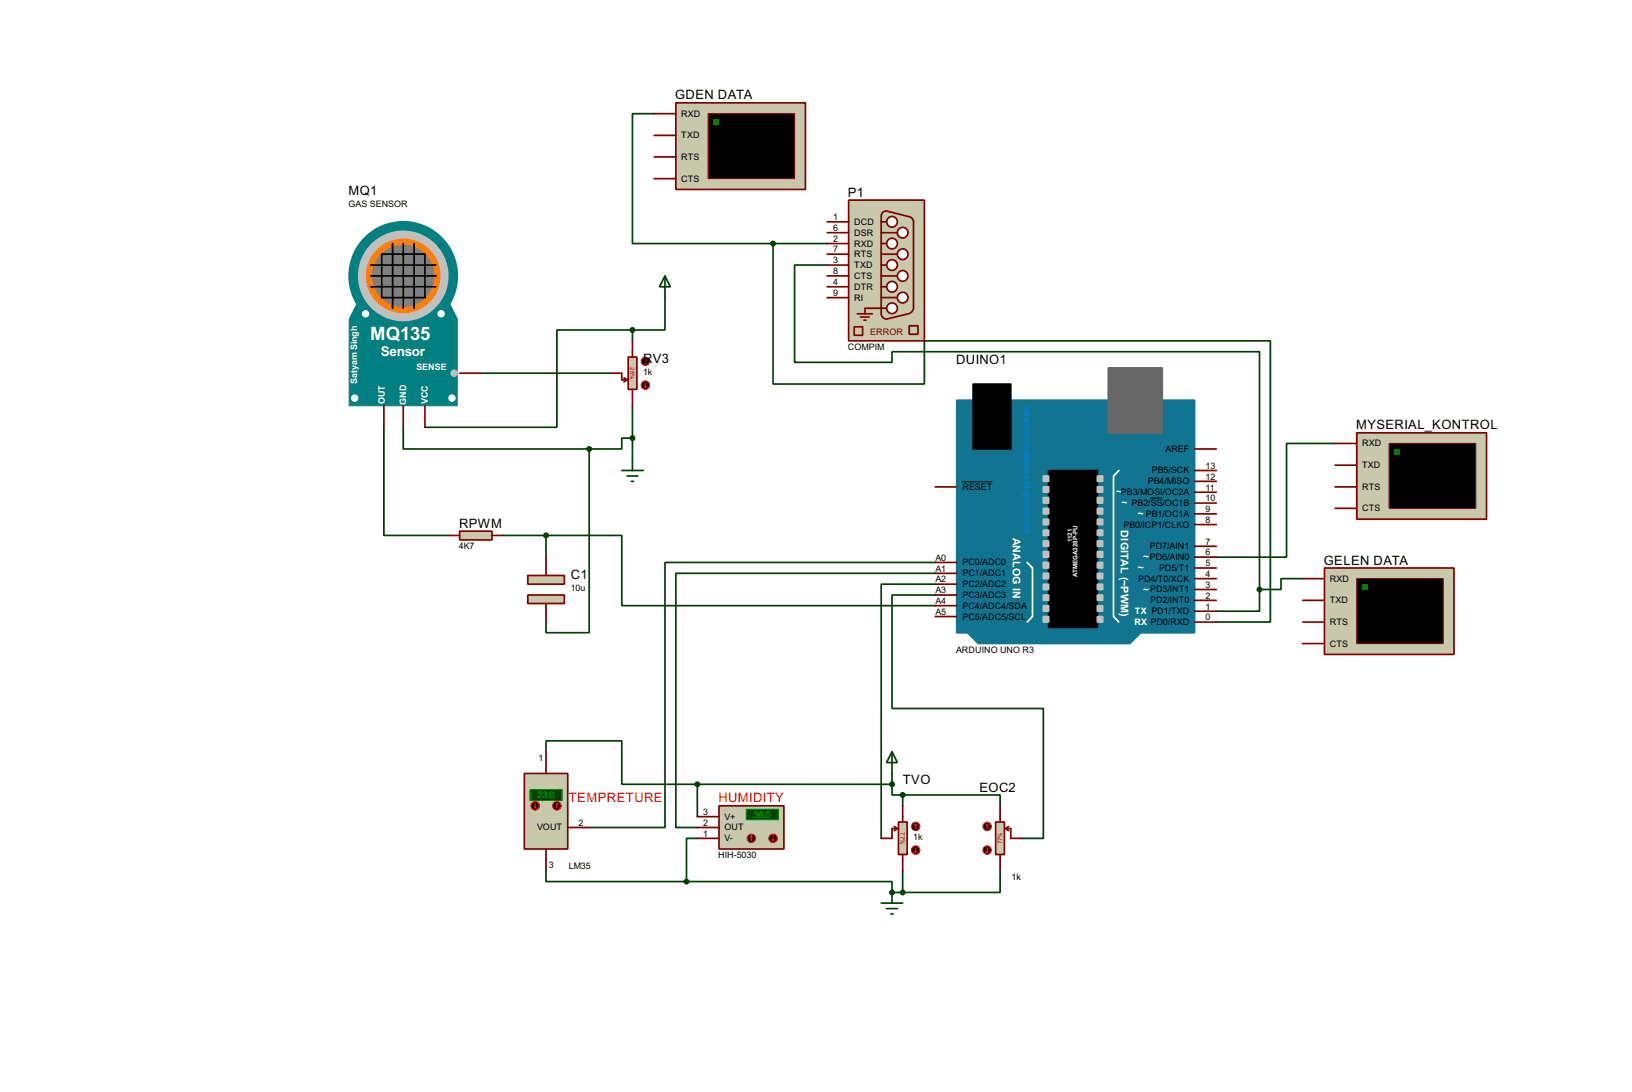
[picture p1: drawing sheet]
<svg xmlns="http://www.w3.org/2000/svg" width="383mm" height="256mm" viewBox="0 0 383 256" stroke-linecap="round" stroke-linejoin="round" font-family="sans-serif">
<g fill="none" stroke="#004000" stroke-width=".4">
<path d="M219.8 139.8h-10.2v26.6h35.6v30.5h-5.1M219.8 137.2h-12.7v59.7M219.8 134.7h-61v59.7h5.1M219.8 132.1h-63.5v62.3h-17.8M128.3 176.6v-2.6h17.8v10.2h17.8M163.9 184.2v7.6M163.9 184.2h45.7M209.6 184.2v2.5h2.5M209.6 181.7v2.5M212.1 186.7h22.9v2.6M212.1 186.7v2.6M209.6 209.6h2.5"/>
<path d="M212.1 204.5v5.1M235 204.5v5.1h-22.9"/>
</g>
<circle cx="209.6" cy="209.6" r=".2" fill="#004000"/>
<g fill="none" stroke="#004000" stroke-width=".4">
<path d="M153.7 26.7h-5.1v30.5h33.1M181.7 57.2v33h35.5v-10.1h81.3v66h-12.7M181.7 57.2h12.7M148.6 77.5h-17.7v22.9h-31M148.6 77.5v2.6M156.3 69.9v7.6h-7.7M194.4 62.3h-7.7v22.8h22.9v-2.5h86.4v55.9M113.1 87.7h30.5M148.6 95.3v12.7M90.2 100.4v25.4h15.3M94.8 100.4v5.1h43.7M138.5 105.5v43.1h-10.2v-2.5"/>
<path d="M148.6 102.9h-2.5v2.6h-7.6M313.7 104.2h-11.4v26.7h-16.5M118.2 125.8h10.1M128.3 125.8h17.8v16.5h73.7M128.3 125.8v5.1M296 138.5v5.1h-10.2M306.1 135.9h-5.1v2.6h-5M163.9 196.9h-2.6v10.2M128.3 204.5v2.6h33M161.3 207.1h48.3v2.5"/>
</g>
<path d="M227.4 148.6h40.6l-2.5 2.6h-35.6z" fill-rule="evenodd" fill="#117491" stroke="#117491" stroke-width=".4"/>
<path d="M224.8 94h55.9v54.6h-55.9z" fill="#117491" stroke="#117491" stroke-width=".4"/>
<path d="M260.4 86.4h12.7v15.3h-12.7z" fill="#686767" stroke="#686767" stroke-width=".4"/>
<path d="M228.7 90.2h8.8v15.3h-8.8zM246.4 110.5h11.5v36.9h-11.5z" fill="#000" stroke="#000" stroke-width=".4"/>
<path d="M262.9 110.5l-1.2 1.3v33l1.2 1.3M241.4 132.1l1.2 1.3v11.4l-1.2 1.3" fill="none" stroke="#fff" stroke-width=".4"/>
<g fill="#c0c0c0" stroke="#c0c0c0" stroke-width=".4">
<path d="M257.9 111.8h1.2v1.3h-1.2z"/>
<path d="M257.9 114.4h1.2v1.2h-1.2z"/>
<path d="M257.9 116.9h1.2v1.3h-1.2z"/>
<path d="M257.9 119.4h1.2v1.3h-1.2z"/>
<path d="M257.9 122h1.2v1.2h-1.2z"/>
<path d="M257.9 124.5h1.2v1.3h-1.2z"/>
<path d="M257.9 127.1h1.2v1.2h-1.2z"/>
<path d="M257.9 129.6h1.2v1.3h-1.2z"/>
<path d="M257.9 132.1h1.2v1.3h-1.2z"/>
<path d="M257.9 134.7h1.2v1.2h-1.2z"/>
<path d="M257.9 137.2h1.2v1.3h-1.2z"/>
<path d="M257.9 139.8h1.2v1.2h-1.2z"/>
<path d="M257.9 142.3h1.2v1.3h-1.2z"/>
<path d="M257.9 144.8h1.2v1.3h-1.2z"/>
<path d="M245.2 111.8h1.2v1.3h-1.2z"/>
<path d="M245.2 114.4h1.2v1.2h-1.2z"/>
<path d="M245.2 116.9h1.2v1.3h-1.2z"/>
<path d="M245.2 119.4h1.2v1.3h-1.2z"/>
<path d="M245.2 122h1.2v1.2h-1.2z"/>
<path d="M245.2 124.5h1.2v1.3h-1.2z"/>
<path d="M245.2 127.1h1.2v1.2h-1.2z"/>
<path d="M245.2 129.6h1.2v1.3h-1.2z"/>
<path d="M245.2 132.1h1.2v1.3h-1.2z"/>
<path d="M245.2 134.7h1.2v1.2h-1.2z"/>
<path d="M245.2 137.2h1.2v1.3h-1.2z"/>
<path d="M245.2 139.8h1.2v1.2h-1.2z"/>
<path d="M245.2 142.3h1.2v1.3h-1.2z"/>
<path d="M245.2 144.8h1.2v1.3h-1.2z"/>
</g>
<g fill="none" stroke="#800000" stroke-width=".4">
<path d="M219.8 114.4h5M280.7 118.2h5.1M280.7 115.6h5.1M280.7 113.1h5.1M280.7 110.5h5.1M280.7 105.5h5.1M219.8 139.8h5M219.8 137.2h5M219.8 134.7h5M219.8 132.1h5M280.7 138.5h5.1M280.7 135.9h5.1"/>
<path d="M280.7 133.4h5.1M280.7 130.9h5.1M280.7 128.3h5.1M280.7 123.2h5.1M280.7 120.7h5.1M219.8 144.8h5M219.8 142.3h5M280.7 146.1h5.1M280.7 143.6h5.1M280.7 141h5.1"/>
</g>
<path d="M226.1 113.2h7.1M270.4 117h2.8" fill="none" stroke="#000" stroke-width=".23"/>
<path d="M234 193.1h2v7.6h-2z" fill="#c8c8aa" stroke="#800000" stroke-width=".4"/>
<path d="M235 189.3v3.8M236.3 194.6l.7 .5M236.3 194.6h1.2v2.3h2.6M237 194.1l-.7 .5M235 200.7v3.8" fill="none" stroke="#800000" stroke-width=".4"/>
<circle cx="231.9" cy="194.1" r="1" fill="#400000" stroke="#f00" stroke-width=".23"/>
<path d="M232 193.6l-.3 .3M232 193.6l.2 .3M232 193.6v1" fill="none" stroke="#f00" stroke-width=".23"/>
<circle cx="231.9" cy="199.7" r="1" fill="#400000" stroke="#f00" stroke-width=".23"/>
<path d="M231.7 200l.3 .2M232 199.2v1M232.2 200l-.2 .2" fill="none" stroke="#f00" stroke-width=".23"/>
<path d="M209.6 176.6l1.3 2.5h-2.6zM209.6 176.6v5.1M207.1 212.1h5M208.3 213.4h2.6M209.4 214.7h.5M209.6 209.6v2.5" fill="none" stroke="#004000" stroke-width=".4"/>
<path d="M211.1 193.1h2.1v7.6h-2.1z" fill="#c8c8aa" stroke="#800000" stroke-width=".4"/>
<path d="M210.1 194.1l.8 .5M210.9 194.6l-.8 .5M210.9 194.6h-1.3v2.3h-2.5M212.1 189.3v3.8M212.1 200.7v3.8" fill="none" stroke="#800000" stroke-width=".4"/>
<circle cx="215.1" cy="194.1" r="1" fill="#400000" stroke="#f00" stroke-width=".23"/>
<path d="M215.2 193.6l.2 .3M215.2 193.6l-.3 .3M215.2 193.6v1" fill="none" stroke="#f00" stroke-width=".23"/>
<circle cx="215.1" cy="199.7" r="1" fill="#400000" stroke="#f00" stroke-width=".23"/>
<path d="M214.9 200l.3 .2M215.2 199.2v1M215.4 200l-.2 .2" fill="none" stroke="#f00" stroke-width=".23"/>
<g fill="#004000" stroke="#004000" stroke-width=".4">
<circle cx="212.1" cy="209.6" r=".5"/>
<circle cx="212.1" cy="186.7" r=".5"/>
</g>
<path d="M169 189.3h15.2v10.1h-15.2z" fill="#c8c8aa" stroke="#800000" stroke-width=".4"/>
<path d="M175.3 190h7.6v2.6h-7.6z" fill="#004000" stroke="#0f0" stroke-width=".23"/>
<path d="M163.9 194.4h5.1M163.9 191.8h5.1M163.9 196.9h5.1" fill="none" stroke="#800000" stroke-width=".4"/>
<circle cx="176.5" cy="196.9" r="1" fill="#400000" stroke="#f00" stroke-width=".23"/>
<path d="M176.6 196.4l-.3 .3M176.6 196.4l.2 .3M176.6 196.4v1" fill="none" stroke="#f00" stroke-width=".23"/>
<circle cx="181.6" cy="196.9" r="1" fill="#400000" stroke="#f00" stroke-width=".23"/>
<path d="M181.4 197.2l.3 .2M181.7 196.4v1M181.9 197.2l-.2 .2" fill="none" stroke="#f00" stroke-width=".23"/>
<path d="M123.2 181.7h10.2v17.7h-10.2z" fill="#c8c8aa" stroke="#800000" stroke-width=".4"/>
<path d="M124.5 185.5h7.6v2.5h-7.6z" fill="#004000" stroke="#0f0" stroke-width=".23"/>
<path d="M128.3 176.6v5.1M128.3 199.4v5.1M133.4 194.4h5.1" fill="none" stroke="#800000" stroke-width=".4"/>
<circle cx="130.8" cy="189.3" r="1" fill="#400000" stroke="#f00" stroke-width=".23"/>
<path d="M130.9 188.8l-.3 .2M130.9 188.8l.2 .2M130.9 188.8v1" fill="none" stroke="#f00" stroke-width=".23"/>
<circle cx="125.7" cy="189.3" r="1" fill="#400000" stroke="#f00" stroke-width=".23"/>
<path d="M125.5 189.5l.3 .3M125.8 188.8v1M126 189.5l-.2 .3" fill="none" stroke="#f00" stroke-width=".23"/>
<g fill="#004000" stroke="#004000" stroke-width=".4">
<circle cx="209.6" cy="184.2" r=".5"/>
<circle cx="163.8" cy="184.2" r=".5"/>
<circle cx="209.6" cy="209.6" r=".5"/>
<circle cx="161.3" cy="207.1" r=".5"/>
</g>
<path d="M84.6 69.9h20.4l2.5 5.1v20.3h-25.4v-20.3z" fill-rule="evenodd" fill="#008080" stroke="#008080" stroke-width=".23"/>
<circle cx="94.7" cy="64.8" r="12.7" fill="#008080" stroke="#008080" stroke-width=".4"/>
<circle cx="94.7" cy="64.8" r="10.5" fill="#c0c0c0" stroke="#c0c0c0" stroke-width=".4"/>
<circle cx="94.7" cy="64.8" r="8.1" fill="#808080" stroke="#ff8000" stroke-width="1.4"/>
<path d="M89.7 59.7h10.2v10.2h-10.2zM92.3 57.2v15.2M94.8 57.2v15.2M97.3 57.2v15.2M87.2 62.3h15.2M87.2 64.8h15.2M87.2 67.4h15.2" fill="none" stroke="#000" stroke-width=".4"/>
<g fill="#fff" stroke="#fff" stroke-width=".23">
<circle cx="83.3" cy="93.5" r=".75"/>
<circle cx="106.2" cy="93.5" r=".75"/>
<circle cx="103.6" cy="73.7" r=".75"/>
<circle cx="85.9" cy="73.7" r=".75"/>
</g>
<circle cx="106.7" cy="87.7" r=".75" fill="#c0c0c0" stroke="#c0c0c0" stroke-width=".23"/>
<path d="M90.2 95.3v5.1M94.8 95.3v5.1M99.9 95.3v5.1M108 87.7h5.1" fill="none" stroke="#800000" stroke-width=".4"/>
<path d="M147.6 83.9h2.1v7.6h-2.1z" fill="#c8c8aa" stroke="#800000" stroke-width=".4"/>
<path d="M143.6 87.7h2.5v1.5h1.3M146.6 88.7l.8 .5M147.4 89.2l-.8 .5M148.6 80.1v3.8M148.6 91.5v3.8" fill="none" stroke="#800000" stroke-width=".4"/>
<circle cx="151.6" cy="84.9" r="1" fill="#400000" stroke="#f00" stroke-width=".23"/>
<path d="M151.7 84.4l.2 .2M151.7 84.4l-.3 .2M151.7 84.4v1" fill="none" stroke="#f00" stroke-width=".23"/>
<circle cx="151.6" cy="90.5" r="1" fill="#400000" stroke="#f00" stroke-width=".23"/>
<path d="M151.4 90.7l.3 .3M151.7 90v1M151.9 90.7l-.2 .3" fill="none" stroke="#f00" stroke-width=".23"/>
<path d="M156.3 64.8l1.2 2.6h-2.5zM156.3 64.8v5.1M146.1 110.5h5.1M147.4 111.8h2.5M148.4 113.1h.5M148.6 108v2.5" fill="none" stroke="#004000" stroke-width=".4"/>
<g fill="#004000" stroke="#004000" stroke-width=".4">
<circle cx="148.6" cy="77.5" r=".5"/>
<circle cx="148.6" cy="102.9" r=".5"/>
</g>
<path d="M158.8 24.2h30.5v20.3h-30.5z" fill="#c8c8aa" stroke="#800000" stroke-width=".4"/>
<path d="M166.4 26.7h20.3v15.3h-20.3z" fill="#000" stroke="#800000" stroke-width=".25"/>
<path d="M167.7 28h1.3v1.3h-1.3z" fill="#0f0"/>
<path d="M153.7 26.7h5.1M153.7 36.9h5.1M153.7 31.8h5.1M153.7 42h5.1" fill="none" stroke="#800000" stroke-width=".4"/>
<path d="M199.4 47h17.8v33.1h-17.8z" fill="#c8c8aa" stroke="#800000" stroke-width=".4"/>
<path d="M207.5 49.8l.8-.2 5.1 1.3a1.35 1.35 0 0 1 1.3 1.2v20.3a1.59 1.59 0 0 1-1.3 1.3l-5.1 1.3a1.33 1.33 0 0 1-1.2-1.3v-22.8v-.5z" fill-rule="evenodd" fill="#c8c8aa" stroke="#800000" stroke-width=".4"/>
<g fill="#feffff" stroke="#800000" stroke-width=".4">
<circle cx="209.6" cy="52.1" r="1.25"/>
<circle cx="212.1" cy="54.7" r="1.25"/>
<circle cx="209.6" cy="57.2" r="1.25"/>
<circle cx="212.1" cy="59.7" r="1.25"/>
<circle cx="209.6" cy="62.3" r="1.25"/>
<circle cx="212.1" cy="64.8" r="1.25"/>
<circle cx="209.6" cy="67.4" r="1.25"/>
<circle cx="212.1" cy="69.9" r="1.25"/>
<circle cx="209.6" cy="72.4" r="1.25"/>
</g>
<path d="M207.1 52.1h1.2M207.1 54.7h3.8M207.1 57.2h1.2M207.1 59.7h3.8M201.5 73.7h3.5M202.2 74.5h2.1M203 75.2h.5M207.1 62.3h1.2M207.1 64.8h3.8M207.1 67.4h1.2M207.1 69.9h3.8M208.3 72.4h-5v1.3" fill="none" stroke="#800000" stroke-width=".4"/>
<g fill="#c8c8aa" stroke="#800000" stroke-width=".4">
<path d="M213.7 76.5h2v2h-2z"/>
<path d="M200.7 76.8h2v2h-2z"/>
</g>
<path d="M194.4 57.2h5M194.4 59.7h5M194.4 54.7h5M194.4 52.1h5M194.4 62.3h5M194.4 64.8h5M194.4 67.4h5M194.4 69.9h5" fill="none" stroke="#800000" stroke-width=".4"/>
<path d="M108 124.8h7.6v2h-7.6z" fill="#c8c8aa" stroke="#800000" stroke-width=".4"/>
<path d="M105.5 125.8h2.5M115.6 125.8h2.6" fill="none" stroke="#800000" stroke-width=".4"/>
<circle cx="138.4" cy="105.5" r=".5" fill="#004000" stroke="#004000" stroke-width=".4"/>
<g fill="#c8c8aa" stroke="#800000" stroke-width=".4">
<path d="M124 135.2h8.6v2h-8.6z"/>
<path d="M124 139.8h8.6v2h-8.6z"/>
</g>
<path d="M128.3 130.9v4.3M128.3 141.8v4.3" fill="none" stroke="#800000" stroke-width=".4"/>
<g fill="#004000" stroke="#004000" stroke-width=".4">
<circle cx="128.3" cy="125.8" r=".5"/>
<circle cx="181.6" cy="57.2" r=".5"/>
</g>
<path d="M311.2 133.4h30.5v20.3h-30.5z" fill="#c8c8aa" stroke="#800000" stroke-width=".4"/>
<path d="M318.8 135.9h20.3v15.3h-20.3z" fill="#000" stroke="#800000" stroke-width=".25"/>
<path d="M320.1 137.2h1.3v1.3h-1.3z" fill="#0f0"/>
<path d="M306.1 135.9h5.1M306.1 146.1h5.1M306.1 141h5.1M306.1 151.2h5.1" fill="none" stroke="#800000" stroke-width=".4"/>
<circle cx="295.9" cy="138.5" r=".5" fill="#004000" stroke="#004000" stroke-width=".4"/>
<path d="M318.8 101.7h30.5v20.3h-30.5z" fill="#c8c8aa" stroke="#800000" stroke-width=".4"/>
<path d="M326.4 104.2h20.4v15.2h-20.4z" fill="#000" stroke="#800000" stroke-width=".25"/>
<path d="M327.7 105.5h1.3v1.2h-1.3z" fill="#0f0"/>
<path d="M313.7 104.2h5.1M313.7 114.4h5.1M313.7 109.3h5.1M313.7 119.4h5.1" fill="none" stroke="#800000" stroke-width=".4"/>
<text font-size="4.9" fill="#fff" x="87" y="79.9">MQ135</text>
<text font-size="3.6" fill="#fff" x="89.5" y="83.6">Sensor</text>
<g font-size="3.4">
<text x="158.7" y="23.3">GDEN DATA</text>
<text x="81.9" y="45.8">MQ1</text>
<text x="199.3" y="46.2">P1</text>
<text x="151.2" y="85.2">RV3</text>
<text x="224.7" y="85.6">DUINO1</text>
<text x="318.7" y="100.9">MYSERIAL_KONTROL</text>
<text x="107.9" y="124">RPWM</text>
<text x="134.2" y="136">C1</text>
<text x="311.1" y="132.6">GELEN DATA</text>
<text x="212.1" y="184.2">TVO</text>
<text x="230.2" y="185.9">EOC2</text>
</g>
<g font-size="3.4" fill="#f00">
<text x="133.7" y="188.5">TEMPRETURE</text>
<text x="168.8" y="188.5">HUMIDITY</text>
</g>
<g font-size="2.8" fill="#fff">
<text x="263.3" y="124.6" transform="rotate(90 263.3 124.6)">DIGITAL (~PWM)</text>
<text x="238" y="126.2" transform="rotate(90 238 126.2)">ANALOG IN</text>
</g>
<g font-size="2.7" fill="#fff">
<text x="262.3" y="116.4">~</text>
<text x="263.6" y="118.9">~</text>
<text x="267.4" y="121.5">~</text>
<text x="268.6" y="131.6">~</text>
<text x="267.4" y="134.2">~</text>
<text x="268.6" y="139.2">~</text>
</g>
<g font-size="2.4">
<text x="160.1" y="27.4">RXD</text>
<text x="160.1" y="32.5">TXD</text>
<text x="160.1" y="37.5">RTS</text>
<text x="160.1" y="42.7">CTS</text>
<text x="81.9" y="48.7">GAS SENSOR</text>
<text x="195.8" y="51.7">1</text>
<text x="200.7" y="52.8">DCD</text>
<text x="195.8" y="56.8">2</text>
<text x="195.8" y="59.3">7</text>
<text x="195.8" y="54.3">6</text>
<text x="200.7" y="57.9">RXD</text>
<text x="200.7" y="55.4">DSR</text>
<text x="195.8" y="61.9">3</text>
<text x="195.8" y="64.4">8</text>
<text x="200.7" y="62.9">TXD</text>
<text x="200.7" y="65.5">CTS</text>
<text x="200.7" y="60.4">RTS</text>
<text x="195.8" y="67">4</text>
<text x="195.8" y="69.5">9</text>
<text x="200.7" y="68.1">DTR</text>
<text x="200.7" y="70.6">RI</text>
<text x="199.2" y="82.2">COMPIM</text>
<text x="151.1" y="88.1">1k</text>
<text x="273.8" y="106.2">AREF</text>
<text x="320.1" y="104.9">RXD</text>
<text x="269.7" y="113.8">PB4/MISO</text>
<text x="270.6" y="111.2">PB5/SCK</text>
<text x="283.3" y="112.7">12</text>
<text x="283.3" y="110.1">13</text>
<text x="320.1" y="110">TXD</text>
<text x="226.1" y="115.1">RESET</text>
<text x="263.4" y="116.3">PB3/MOSI/OC2A</text>
<text x="265.9" y="118.9">PB2/SS/OC1B</text>
<text x="283.3" y="117.8">10</text>
<text x="283.3" y="115.2">11</text>
<text x="320.1" y="115.1">RTS</text>
<text x="264" y="123.9">PB0/ICP1/CLKO</text>
<text x="269.2" y="121.4">PB1/OC1A</text>
<text x="283.3" y="122.8">8</text>
<text x="283.3" y="120.3">9</text>
<text x="320.1" y="120.1">CTS</text>
<text x="107.8" y="128.9">4K7</text>
<text x="219.8" y="131.7">A0</text>
<text x="270.2" y="131.6">PD6/AIN0</text>
<text x="270.2" y="129">PD7/AIN1</text>
<text x="283.3" y="130.5">6</text>
<text x="283.3" y="127.9">7</text>
<text x="219.8" y="136.8">A2</text>
<text x="219.8" y="134.3">A1</text>
<text x="226.1" y="137.9">PC2/ADC2</text>
<text x="226.1" y="135.4">PC1/ADC1</text>
<text x="226.1" y="132.8">PC0/ADC0</text>
<text x="267.4" y="136.6">PD4/T0/XCK</text>
<text x="272.3" y="134.1">PD5/T1</text>
<text x="283.3" y="135.5">4</text>
<text x="283.3" y="133">5</text>
<text x="312.5" y="136.6">RXD</text>
<text x="134.1" y="138.9">10u</text>
<text x="219.8" y="141.9">A4</text>
<text x="219.8" y="139.4">A3</text>
<text x="226.1" y="143">PC4/ADC4/SDA</text>
<text x="226.1" y="140.5">PC3/ADC3</text>
<text x="270.2" y="141.7">PD2/INT0</text>
<text x="270.2" y="139.2">PD3/INT1</text>
<text x="283.3" y="143.2">1</text>
<text x="283.3" y="140.6">2</text>
<text x="283.3" y="138.1">3</text>
<text x="312.5" y="141.7">TXD</text>
<text x="219.8" y="144.4">A5</text>
<text x="226.1" y="145.5">PC5/ADC5/SCL</text>
<text x="283.3" y="145.7">0</text>
<text x="312.5" y="146.8">RTS</text>
<text x="224.6" y="153.3">ARDUINO UNO R3</text>
<text x="312.5" y="151.9">CTS</text>
<text x="126.5" y="178.7">1</text>
<text x="165.3" y="191.4">3</text>
<text x="126.2" y="195.1">VOUT</text>
<text x="135.9" y="194">2</text>
<text x="165.3" y="194">2</text>
<text x="165.3" y="196.5">1</text>
<text x="170.2" y="195.1">OUT</text>
<text x="170.2" y="192.5">V+</text>
<text x="170.2" y="197.6">V-</text>
<text x="214.6" y="197.3">1k</text>
<text x="129" y="203.9">3</text>
<text x="168.8" y="201.5">HIH-5030</text>
<text x="133.6" y="204.1">LM35</text>
<text x="237.7" y="206.6">1k</text>
</g>
<text font-size="2.4" fill="#800000" x="204.5" y="78.7">ERROR</text>
<g font-size="2.4" fill="#fff">
<text x="97.8" y="87">SENSE</text>
<text x="84" y="90.2" transform="rotate(-90 84 90.2)">Satyam Singh</text>
<text x="90.4" y="95" transform="rotate(-90 90.4 95)">OUT</text>
<text x="95.5" y="95.1" transform="rotate(-90 95.5 95.1)">GND</text>
<text x="100.5" y="95" transform="rotate(-90 100.5 95)">VCC</text>
<text x="266.6" y="146.8">RX PD0/RXD</text>
<text x="266.7" y="144.3">TX PD1/TXD</text>
</g>
<g font-size="2.4" fill="#0f0">
<text x="126.3" y="187.4">23.0</text>
<text x="177.1" y="192">39.0</text>
</g>
<text font-size="2.2" fill="#0085e8" x="240.7" y="95.7" transform="rotate(90 240.7 95.7)">microcontrolandos.blogspot.com</text>
<g font-size="1.7" fill="#fff">
<text x="251.9" y="127.3" transform="rotate(-90 251.9 127.3)">1121</text>
<text x="253.2" y="135.6" transform="rotate(-90 253.2 135.6)">ATMEGA328P-PU</text>
</g>
<g font-size="1.6" fill="#c00000">
<text x="148.1" y="86.2" transform="rotate(90 148.1 86.2)">26%</text>
<text x="211.6" y="195.5" transform="rotate(90 211.6 195.5)">77%</text>
<text x="235.5" y="198.3" transform="rotate(-90 235.5 198.3)">77%</text>
</g>
</svg>
